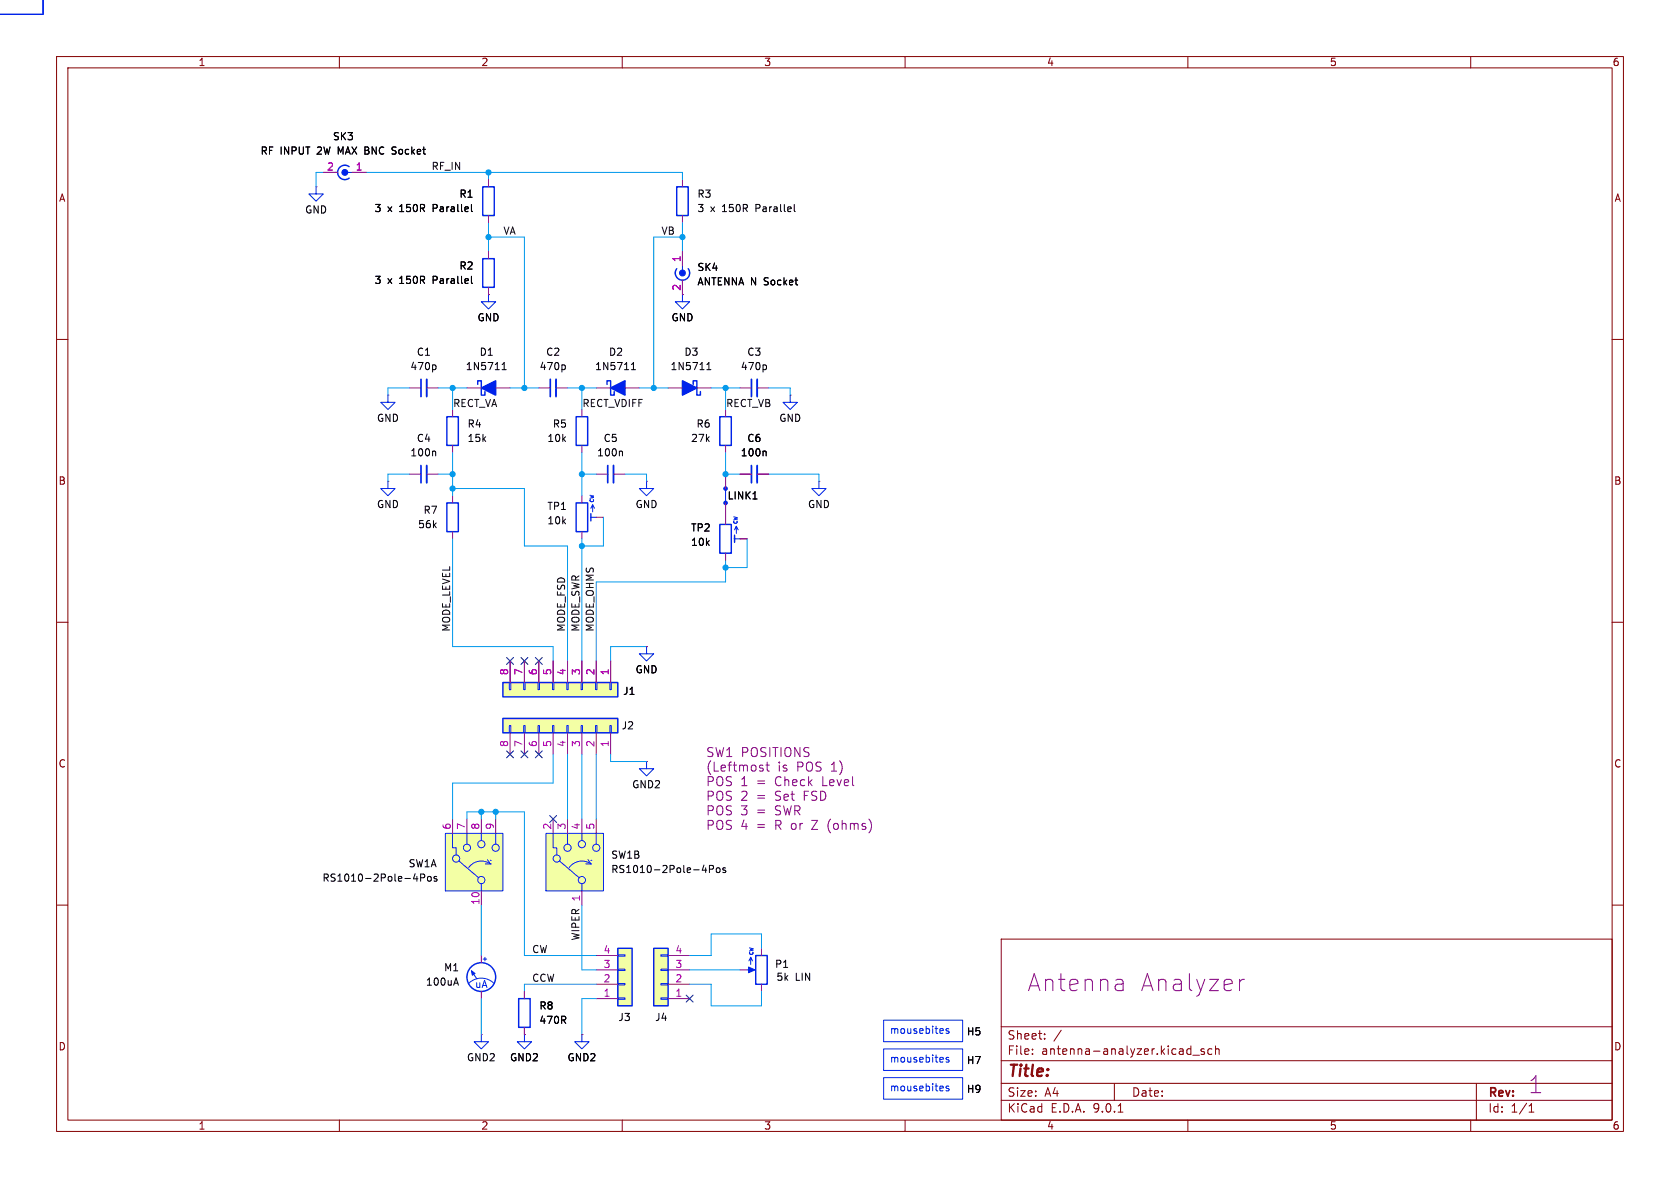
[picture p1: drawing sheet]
<svg xmlns="http://www.w3.org/2000/svg" width="297mm" height="210mm" viewBox="0 0 297 210" stroke-linecap="round" stroke-linejoin="round" font-family="sans-serif">
<g fill="none" stroke="#840000" stroke-width=".18">
<path d="M10 10h277v190h-277zM12 12h273v186h-273zM60 10v2M110 10v2M160 10v2M210 10v2M260 10v2M10 60h2M285 60h2M10 110h2M285 110h2M10 160h2"/>
<path d="M177 166h108v32h-108zM285 160h2M60 198v2M110 198v2M160 198v2M177 194.5h108M177 191.5h108M177 187.5h108M177 181.5h108M182.5 186.3v.1M182.5 185.5v.1M184.7 183.6v.1"/>
<path d="M184.7 182.8v.1M187.6 182.1l-1.3 2M197 191.5v3M197.7 196.6h.8M210 198v2M210.9 186.5h1.1M212.9 185.5l-.4-.1-.2 .2 .1 .2 .5 .2v.3h-.6M214.2 185.5l-.4-.1-.3 .3v.4l.2 .2h.5M214.9 185.5l.2-.1 .4 .1v.9M214.9 184.9v1.5M260 198v2M261 191.5v6.5"/>
<path d="M270.3 196.6h.9M270.3 195.5l.4-.4v1.5"/>
</g>
<g fill="#0023eb" stroke="#0023eb" stroke-width=".18">
<path d="M83.3 171.6l.7 .5-.5 .3z"/>
<path d="M132.3 170.9l1.2 .6-1.2 .5z"/>
</g>
<path d="M107.9 68.6h2.6M139.7 69.9v1.2h1.3l-1.3 1.3-1.3-1.3h1.3M68.6 85.1v1.3h1.2l-1.2 1.2-1.3-1.2h1.3M114.3 85.1v1.3h1.3l-1.3 1.2-1.3-1.2h1.3M82.9 173.8a3.1 3.1 0 0 1 4.4 0M83.3 171.6l1 1.4M85.4 169.5h.6M85.7 169.2v.7M132.1 171.5h1M132.7 169.2l-.3 .7M133 169.9l-.3-.7v1.3M85.1 182.9v1.3h1.3l-1.3 1.2-1.3-1.2h1.3" fill="none" stroke="#0023eb" stroke-width=".18"/>
<g fill="none" stroke="#0023eb" stroke-width=".25">
<path d="M79 73.7h2v5h-2zM107.3 67.9v-.6h.6v2.6h.7v-.7M79 88.9h2v5.1h-2zM91.7 176.5h2v5.1h-2zM133.6 168.9h2v5.1h-2z"/>
<circle cx="85.1" cy="172.7" r="2.54"/>
</g>
<g fill="none" stroke="#840084" stroke-width=".18">
<path d="M80 72.4v1.3M80 78.7v1.3M105.4 68.6h2.5M110.5 68.6h2.5M139.7 69.9h.1M68.6 85.1h.1M72.4 83.8h2M75.4 83.8h2.1M80 87.6v1.3M80 94v1.3M114.3 85.1h.1M130.8 83.8h2"/>
<path d="M133.9 83.8h2M85.1 168.9v1.3M85.1 175.3v1.2M92.7 175.3v1.2M130.8 171.5h1.3M134.6 167.6v1.3M134.6 174v1.3M85.1 182.9h.1M92.7 181.6v1.3"/>
</g>
<path d="M76.8 79.7l.2 .2v.7M111.6 65.3h.7M111.6 64.4l.4-.3v1.2M135.3 79.7l.1 .2v.7M80.3 173.8h.6M80.6 172.9l.4 1.3" fill="none" stroke="#000" stroke-width=".18"/>
<path d="M74.4 82.3v3M132.8 82.3v3" fill="none" stroke="#0023eb" stroke-width=".3"/>
<path d="M75.4 82.3v3M133.9 82.3v3" fill="none" stroke="#0023eb" stroke-width=".33"/>
<path d="M107.9 68.6l2.6-1.3v2.6z" fill="#0023eb" stroke="#0023eb" stroke-width=".25"/>
<path d="M96.5 147.3h10.2v10.2h-10.2z" fill="#f3ffa5"/>
<g fill="none" stroke="#0023eb" stroke-width=".18">
<path d="M120.6 52.1v1.2h1.3l-1.3 1.3-1.2-1.3h1.2M120.6 47v1.3M120.6 49.5v.5M120.6 68.6h2.6M96.5 147.3h10.2v10.2h-10.2zM97.8 147.3v2.6h.6v1.2M98.9 152.2l3.5 2.9M100.3 147.3v1.9M102.9 147.3v1.3M102.9 156.2v1.3M103.6 152.7h.9M103.9 152l.6 .7"/>
<path d="M104.5 152.7a2.73 2.73 0 0 0-3.9 .7M104.5 152.7h.1M104.5 152.1h.1M105.4 147.3v1.9"/>
<circle cx="98.4" cy="151.8" r=".63"/>
<circle cx="100.3" cy="149.9" r=".63"/>
<circle cx="102.9" cy="155.6" r=".63"/>
<circle cx="102.9" cy="149.2" r=".63"/>
<circle cx="105.4" cy="149.9" r=".63"/>
</g>
<g fill="none" stroke="#840084" stroke-width=".18">
<path d="M120.6 31.8v1.2M120.6 38.1v1.3M120.6 44.5v2.5M120.6 49.5v2.6M118.1 68.6h2.5M123.2 68.6h2.5M128.3 72.4v1.3M128.3 78.7v1.3M130.8 68.6h2M133.9 68.6h2M105.4 83.8h2M108.5 83.8h2"/>
<path d="M97.8 144.8v2.5M100.3 144.8v2.5M102.9 144.8v2.5M102.9 157.5v2.5M105.4 144.8v2.5"/>
</g>
<path d="M140.4 36.1v1.1l.2 .2M109.9 79.7l.1 .2v.7M125 65.3h.7M125 64.4l.3-.3v1.2M135.3 64.5l.2 .2v.4l-.2 .2M124.1 153.8h.8M124.8 153.4v.8M125.4 153.6h.6l.1-.2v-.3l-.7-.1v1.2M126.7 153.5l.2-.1 .3 .1 .1 .5-.1 .2h-.3l-.2-.1zM128.3 153.5l-.3-.1-.2 .2v.2l.5 .1v.3h-.5" fill="none" stroke="#000" stroke-width=".18"/>
<path d="M132.8 67.1v3M107.4 82.3v3" fill="none" stroke="#0023eb" stroke-width=".3"/>
<path d="M133.9 67.1v3M108.5 82.3v3" fill="none" stroke="#0023eb" stroke-width=".33"/>
<path d="M119.6 33h2.1v5.1h-2.1zM119.6 47.5a1.27 1.27 0 0 0 .2 1.7 1.27 1.27 0 0 0 1.7 0 1.27 1.27 0 0 0 .2-1.7M122.6 67.9v-.6h.6v2.6h.6v-.7M127.3 73.7h2v5h-2z" fill="none" stroke="#0023eb" stroke-width=".25"/>
<path d="M120.6 67.3l2.6 1.3-2.6 1.3z" fill="#0023eb" stroke="#0023eb" stroke-width=".25"/>
<circle cx="120.7" cy="48.3" r=".51" fill="#0023eb" stroke="#0023eb" stroke-width=".2"/>
<path d="M78.7 147.3h10.2v10.2h-10.2z" fill="#f3ffa5"/>
<g fill="none" stroke="#0023eb" stroke-width=".18">
<path d="M55.9 33v1.3h1.2l-1.2 1.3-1.3-1.3h1.3M78.7 147.3h10.2v10.2h-10.2zM80 147.3v2.6h.6v1.2M81.1 152.2l3.5 2.9M82.5 147.3v1.9M85.1 147.3v1.3M85.1 156.2v1.3M85.8 152.7h.9M86.2 152l.5 .7M86.7 152.7a2.73 2.73 0 0 0-3.8 .7M86.7 152.7h.1M86.7 152.1h.1"/>
<path d="M87.6 147.3v1.9M102.9 182.9v1.3h1.2l-1.2 1.2-1.3-1.2h1.3"/>
<circle cx="80.6" cy="151.8" r=".63"/>
<circle cx="82.5" cy="149.9" r=".63"/>
<circle cx="85.1" cy="149.2" r=".63"/>
<circle cx="85.1" cy="155.6" r=".63"/>
<circle cx="87.6" cy="149.9" r=".63"/>
</g>
<path d="M55.9 33h.1M80 144.8v2.5M82.5 144.8v2.5M85.1 144.8v2.5M85.1 157.5v2.5M87.6 144.8v2.5M102.9 182.9h.1" fill="none" stroke="#840084" stroke-width=".18"/>
<path d="M73.1 155.4h.8M73.7 154.9v.9M74.4 155.2l.6-.1 .1-.2-.1-.3-.6-.1v1.3M75.7 155l.3-.1 .2 .3v.3l-.2 .3-.3-.1-.1-.2zM77.2 155l-.3-.1-.2 .2 .1 .2 .4 .1v.3h-.5" fill="none" stroke="#000" stroke-width=".18"/>
<path d="M109.2 167.6h2.6v10.2h-2.6z" fill="#f3ffa5"/>
<path d="M109.2 167.6h2.6v10.2h-2.6z" fill="none" stroke="#0023eb" stroke-width=".25"/>
<path d="M109.2 176.4h1.3v.3h-1.3zM109.2 173.9h1.3v.2h-1.3zM109.2 171.3h1.3v.3h-1.3zM109.2 168.8h1.3v.2h-1.3z" fill="none" stroke="#0023eb" stroke-width=".18"/>
<path d="M105.4 176.5h3.8M105.4 174h3.8M105.4 171.5h3.8M105.4 168.9h3.8" fill="none" stroke="#840084" stroke-width=".18"/>
<path d="M115.6 167.6h2.5v10.2h-2.5z" fill="#f3ffa5"/>
<path d="M127.3 92.7h2v5.1h-2zM129.9 94.6v1.3M115.6 167.6h2.5v10.2h-2.5z" fill="none" stroke="#0023eb" stroke-width=".25"/>
<path d="M68.6 69.9v1.2h1.2l-1.2 1.3-1.3-1.3h1.3M128.3 86.4v2.5M129.8 95.3h1M129.9 93.7l.3-.7v1.3M130.2 93l.3 .7M114.3 134.6v1.3h1.3l-1.3 1.3-1.3-1.3h1.3M116.8 176.4h1.3v.3h-1.3zM116.8 173.9h1.3v.2h-1.3zM116.8 171.3h1.3v.3h-1.3zM116.8 168.8h1.3v.2h-1.3zM92.7 182.9v1.3h1.3l-1.3 1.2-1.3-1.2h1.3" fill="none" stroke="#0023eb" stroke-width=".18"/>
<path d="M68.6 69.9h.1M128.3 83.8v2.6M128.3 88.9v3.8M128.3 97.8v1.3M130.8 95.3h1.3M114.3 134.6h.1M118.1 176.5h3.8M118.1 174h3.8M118.1 171.5h3.8M118.1 168.9h3.8M92.7 182.9h.1" fill="none" stroke="#840084" stroke-width=".18"/>
<g fill="#0023eb" stroke="#0023eb" stroke-width=".18">
<circle cx="128.3" cy="88.9" r=".32"/>
<circle cx="128.3" cy="86.4" r=".32"/>
</g>
<path d="M133.1 88.2h.7" fill="none" stroke="#000" stroke-width=".18"/>
<path d="M88.9 127h20.3v2.5h-20.3z" fill="#f3ffa5"/>
<path d="M88.9 127h20.3v2.5h-20.3z" fill="none" stroke="#0023eb" stroke-width=".25"/>
<path d="M90 128.3h.3v1.2h-.3zM92.6 128.3h.2v1.2h-.2zM95.1 128.3h.3v1.2h-.3zM97.7 128.3h.2v1.2h-.2zM100.2 128.3h.3v1.2h-.3zM102.7 128.3h.3v1.2h-.3zM105.3 128.3h.2v1.2h-.2zM107.8 128.3h.3v1.2h-.3z" fill="none" stroke="#0023eb" stroke-width=".18"/>
<path d="M90.2 129.5v3.9M92.7 129.5v3.9M95.2 129.5v3.9M97.8 129.5v3.9M100.3 129.5v3.9M102.9 129.5v3.9M105.4 129.5v3.9M107.9 129.5v3.9" fill="none" stroke="#840084" stroke-width=".18"/>
<path d="M88.9 120.7h20.3v2.5h-20.3z" fill="#f3ffa5"/>
<path d="M61.7 29.5a1.27 1.27 0 0 0-1.7 .1 1.27 1.27 0 0 0 0 1.7 1.27 1.27 0 0 0 1.7 .2M85.3 33h2.1v5.1h-2.1zM85.3 45.7h2.1v5.1h-2.1zM84.5 67.9v-.6h.6v2.6h.6v-.7M101.9 73.7h2v5h-2zM101.9 88.9h2v5.1h-2zM104.5 90.8v1.3M88.9 120.7h20.3v2.5h-20.3z" fill="none" stroke="#0023eb" stroke-width=".25"/>
<g fill="none" stroke="#0023eb" stroke-width=".18">
<path d="M7.6 -.1v2.6h-7.7M59.2 30.5h.5M61 30.5h1.2M86.4 52.1v1.2h1.2l-1.2 1.3-1.3-1.3h1.3M85.1 68.6h2.5M104.4 91.4h1M104.5 89.9l.3-.7v1.3M104.8 89.2l.3 .7M144.8 85.1v1.3h1.2l-1.2 1.2-1.3-1.2h1.3M114.3 114.3v1.3h1.3l-1.3 1.2-1.3-1.2h1.3M90 120.7h.3v1.2h-.3zM92.6 120.7h.2v1.2h-.2z"/>
<path d="M95.1 120.7h.3v1.2h-.3zM97.7 120.7h.2v1.2h-.2zM100.2 120.7h.3v1.2h-.3zM102.7 120.7h.3v1.2h-.3zM105.3 120.7h.2v1.2h-.2zM107.8 120.7h.3v1.2h-.3zM156.2 180.3h14v3.9h-14zM156.2 185.4h14v3.8h-14zM156.2 190.5h14v3.8h-14zM167.7 181.9l-.3-.1-.2 .2 .1 .2 .4 .1v.3h-.5M167.7 187l-.3-.1-.2 .2 .1 .2 .4 .1v.3h-.5M167.7 192.1l-.3-.1-.2 .2 .1 .2 .4 .1v.3h-.5"/>
</g>
<g fill="none" stroke="#840084" stroke-width=".18">
<path d="M57.1 30.5h2.6M62.2 30.5h2.6M86.4 31.8v1.2M86.4 38.1v1.3M86.4 52.1h.1M86.4 44.5v1.2M86.4 50.8v1.3M120.6 44.5v2.5M120.6 49.5v2.6M72.4 68.6h2M75.4 68.6h2.1M82.5 68.6h2.6"/>
<path d="M87.6 68.6h2.6M95.2 68.6h2.1M98.3 68.6h2M102.9 72.4v1.3M102.9 78.7v1.3M102.9 87.6v1.3M102.9 94v1.3M105.4 91.4h1.3M128.3 83.8v2.6M128.3 88.9v3.8M128.3 97.8v1.3M130.8 83.8h2"/>
<path d="M130.8 95.3h1.3M133.9 83.8h2M144.8 85.1h.1M90.2 116.8v3.9M92.7 116.8v3.9M95.2 116.8v3.9M97.8 116.8v3.9M100.3 116.8v3.9M102.9 116.8v3.9M105.4 116.8v3.9M107.9 116.8v3.9M114.3 114.3h.1"/>
<path d="M134.7 135.8l.2 .2-.2 .3M134.7 135.3h.2M135.4 135.3h.6M135.6 134.7v1.4l.1 .1 .3 .1M92.7 175.3v1.2M198.4 173.3l.2 .2v1.6M198.6 175l-.3 .1M198.6 173.8l-.3 .2M220 173.1a.77 .77 0 0 0-.9 .6M92.7 182.9h.1M92.7 181.6v1.3M102.9 182.9h.1"/>
</g>
<path d="M85.1 68.6l2.5-1.3v2.6z" fill="#0023eb" stroke="#0023eb" stroke-width=".25"/>
<path d="M69.3 27.2h.2M69.5 26l-.2 .2 .2 .4M83.3 36.1v1.1l.2 .2M83.3 48.8v1.1l.2 .2M76.8 64.5l.3 .2v.4l-.3 .2M88.8 65.3h.7M88.8 64.4l.3-.3v1.2M99.7 64.5l.2 .2v.4l-.2 .2M135.3 79.7l.1 .2v.7M133.1 88.2h.7" fill="none" stroke="#000" stroke-width=".18"/>
<path d="M74.4 67.1v3M97.3 67.1v3" fill="none" stroke="#0023eb" stroke-width=".3"/>
<path d="M75.4 67.1v3M98.3 67.1v3" fill="none" stroke="#0023eb" stroke-width=".33"/>
<circle cx="61" cy="30.5" r=".51" fill="#0023eb" stroke="#0023eb" stroke-width=".2"/>
<g fill="none" stroke="#0198eb" stroke-width=".18">
<path d="M57.1 30.5h-1.2v2.5M64.8 30.5h55.8v1.3M86.4 30.5v1.3M86.4 39.4v5.1M120.6 39.4v5.1M86.4 41.9h6.3v26.7M120.6 41.9h-5v26.7M72.4 68.6h-3.8v1.3M77.5 68.6h5M80 68.6v3.8M90.2 68.6h5M100.3 68.6h5.1"/>
<path d="M102.9 68.6v3.8M113 68.6h5.1M125.7 68.6h5.1M128.3 68.6v3.8M135.9 68.6h3.8v1.3M72.4 83.8h-3.8v1.3M77.5 83.8h2.5M80 86.4h12.7v10.1h7.6v20.3M80 95.3v19h17.8v2.5M80 80v7.6M102.9 80v7.6M102.9 95.3v21.5"/>
<path d="M102.9 83.8h2.5M106.7 91.4v5.1h-3.8M110.5 83.8h3.8v1.3M128.3 99.1v3.8h-22.9v13.9M128.3 80v3.8h2.5M132.1 95.3v5h-3.8M135.9 83.8h8.9v1.3M114.3 114.3h-6.4v2.5M97.8 133.4v5h-17.8v6.4M100.3 133.4v11.4M102.9 133.4v11.4M105.4 133.4v11.4"/>
<path d="M107.9 133.4v1.2h6.4M82.5 144.8v-1.3h10.2v25.4h12.7M85.1 143.5v1.3M87.6 143.5v1.3M85.1 160v8.9M85.1 176.5v6.4M102.9 160v11.5h2.5M105.4 174h-12.7v1.3M105.4 176.5h-2.5v6.4M121.9 174h3.8v3.8h8.9v-2.5M121.9 171.5h8.9M134.6 167.6v-2.5h-8.9v3.8h-3.8"/>
</g>
<g fill="none" stroke="#000084" stroke-width=".18">
<path d="M89.6 116.2l1.2 1.2M90.8 116.2l-1.2 1.2M92.1 116.2l1.2 1.2M93.3 116.2l-1.2 1.2M94.6 116.2l1.3 1.2M95.9 116.2l-1.3 1.2M89.6 132.7l1.2 1.3M90.8 132.7l-1.2 1.3M92.1 132.7l1.2 1.3M93.3 132.7l-1.2 1.3M94.6 132.7l1.3 1.3M95.9 132.7l-1.3 1.3"/>
<path d="M97.2 144.2l1.2 1.2M98.4 144.2l-1.2 1.2M121.3 175.9l1.2 1.2M122.5 175.9l-1.2 1.2"/>
</g>
<g fill="#0198eb" stroke="#0198eb" stroke-width=".18">
<circle cx="102.9" cy="96.5" r=".46"/>
<circle cx="128.3" cy="68.6" r=".46"/>
<circle cx="128.3" cy="83.8" r=".46"/>
<circle cx="128.3" cy="100.3" r=".46"/>
<circle cx="115.6" cy="68.6" r=".46"/>
<circle cx="80" cy="83.8" r=".46"/>
<circle cx="80" cy="86.4" r=".46"/>
<circle cx="102.9" cy="83.8" r=".46"/>
<circle cx="80" cy="68.6" r=".46"/>
<circle cx="102.9" cy="68.6" r=".46"/>
<circle cx="87.6" cy="143.5" r=".46"/>
<circle cx="85.1" cy="143.5" r=".46"/>
<circle cx="92.7" cy="68.6" r=".46"/>
<circle cx="86.4" cy="30.5" r=".46"/>
<circle cx="86.4" cy="41.9" r=".46"/>
<circle cx="120.6" cy="41.9" r=".46"/>
</g>
<g font-size="4.2" fill="#840084">
<text x="181.6" y="175.5">Antenna</text>
<text x="201.5" y="175.5">Analyzer</text>
<text x="270.2" y="193.5">1</text>
</g>
<text font-size="2.8" fill="#840000" x="178" y="190.9">Title:</text>
<g font-size="2.2" fill="#840084">
<text x="124.7" y="134">SW1 POSITIONS</text>
<text x="124.7" y="136.6">(Leftmost</text>
<text x="137.4" y="136.6">is</text>
<text x="140.8" y="136.6">POS 1)</text>
<text x="124.7" y="139.2">POS 1</text>
<text x="124.7" y="141.8">POS 2</text>
<text x="133.8" y="139.2">=</text>
<text x="133.8" y="141.8">=</text>
<text x="137.1" y="139.2">Check</text>
<text x="137.1" y="141.8">Set</text>
<text x="142.3" y="141.8">FSD</text>
<text x="145.5" y="139.2">Level</text>
<text x="124.7" y="144.3">POS 3</text>
<text x="124.7" y="146.9">POS 4</text>
<text x="133.8" y="144.3">=</text>
<text x="133.8" y="146.9">=</text>
<text x="137.1" y="144.3">SWR</text>
<text x="137.1" y="146.9">R or</text>
<text x="143.8" y="146.9">Z (ohms)</text>
</g>
<g font-size="2.1" fill="#840000">
<text x="178" y="184">Sheet:</text>
<text x="178" y="186.7">File:</text>
<text x="184.1" y="186.7">antenna-analyzer.kicad_sch</text>
<text x="178" y="196.9">KiCad</text>
<text x="178" y="194.1">Size:</text>
<text x="184.7" y="194.1">A4</text>
<text x="185.7" y="196.9">E.D.A.</text>
<text x="193.3" y="196.9">9.0.1</text>
<text x="200" y="194.1">Date:</text>
<text x="263" y="194.3">Rev:</text>
<text x="263" y="196.9">Id:</text>
<text x="267.1" y="196.9">1/1</text>
</g>
<g font-size="1.8" fill="#840000">
<text x="35" y="11.9">1</text>
<text x="85" y="11.9">2</text>
<text x="135" y="11.9">3</text>
<text x="185" y="11.9">4</text>
<text x="235" y="11.9">5</text>
<text x="285" y="11.9">6</text>
<text x="10.3" y="35.9">A</text>
<text x="285.3" y="35.9">A</text>
<text x="10.3" y="85.9">B</text>
<text x="285.3" y="85.9">B</text>
<text x="10.3" y="135.9">C</text>
<text x="285.3" y="135.9">C</text>
<text x="10.3" y="185.9">D</text>
<text x="285.3" y="185.9">D</text>
<text x="35" y="199.9">1</text>
<text x="85" y="199.9">2</text>
<text x="135" y="199.9">3</text>
<text x="185" y="199.9">4</text>
<text x="235" y="199.9">5</text>
<text x="285" y="199.9">6</text>
</g>
<g font-size="1.8">
<text x="46" y="27.5">RF INPUT</text>
<text x="56.2" y="27.5">2W MAX BNC</text>
<text x="58.8" y="25">SK3</text>
<text x="70" y="27.5">Socket</text>
<text x="81.1" y="35.2">R1</text>
<text x="123.2" y="35.2">R3</text>
<text x="53.8" y="37.9">GND</text>
<text x="66.1" y="37.7">3</text>
<text x="68.5" y="37.7">x</text>
<text x="70.7" y="37.7">150R</text>
<text x="76.8" y="37.7">Parallel</text>
<text x="123.2" y="37.7">3</text>
<text x="125.6" y="37.7">x</text>
<text x="127.8" y="37.7">150R</text>
<text x="133.8" y="37.7">Parallel</text>
<text x="81.1" y="47.9">R2</text>
<text x="66.1" y="50.4">3</text>
<text x="68.5" y="50.4">x</text>
<text x="70.7" y="50.4">150R</text>
<text x="76.8" y="50.4">Parallel</text>
<text x="123.2" y="50.6">ANTENNA N Socket</text>
<text x="123.2" y="48.1">SK4</text>
<text x="84.3" y="57">GND</text>
<text x="118.6" y="57">GND</text>
<text x="72.4" y="65.6">470p</text>
<text x="73.6" y="63.1">C1</text>
<text x="82.3" y="65.6">1N5711</text>
<text x="84.7" y="63.1">D1</text>
<text x="95.3" y="65.6">470p</text>
<text x="96.5" y="63.1">C2</text>
<text x="105.1" y="65.6">1N5711</text>
<text x="107.6" y="63.1">D2</text>
<text x="118.4" y="65.6">1N5711</text>
<text x="120.9" y="63.1">D3</text>
<text x="130.9" y="65.6">470p</text>
<text x="132" y="63.1">C3</text>
<text x="66.5" y="74.8">GND</text>
<text x="82.6" y="75.8">R4</text>
<text x="97.6" y="75.8">R5</text>
<text x="123" y="75.8">R6</text>
<text x="137.7" y="74.8">GND</text>
<text x="72.4" y="80.9">100n</text>
<text x="73.6" y="78.3">C4</text>
<text x="82.6" y="78.3">15k</text>
<text x="96.7" y="78.3">10k</text>
<text x="105.5" y="80.9">100n</text>
<text x="106.6" y="78.3">C5</text>
<text x="122.1" y="78.3">27k</text>
<text x="130.9" y="80.9">100n</text>
<text x="132" y="78.3">C6</text>
<text x="128.5" y="88.5">LINK1</text>
<text x="66.5" y="90">GND</text>
<text x="73.8" y="93.6">56k</text>
<text x="74.8" y="91">R7</text>
<text x="96.7" y="90.3">TP1</text>
<text x="96.7" y="92.9">10k</text>
<text x="112.3" y="90">GND</text>
<text x="122.1" y="94.2">TP2</text>
<text x="142.7" y="90">GND</text>
<text x="122.1" y="96.7">10k</text>
<text x="112.3" y="119.2">GND</text>
<text x="110.1" y="123">J1</text>
<text x="109.8" y="129.1">J2</text>
<text x="111.7" y="139.5">GND2</text>
<text x="72.1" y="153.5">SW1A</text>
<text x="108" y="152">SW1B</text>
<text x="108" y="154.5">RS1010-2Pole-4Pos</text>
<text x="56.9" y="156.1">RS1010-2Pole-4Pos</text>
<text x="78.4" y="171.9">M1</text>
<text x="136.9" y="171.3">P1</text>
<text x="137.2" y="173.6">5k</text>
<text x="140.6" y="173.6">LIN</text>
<text x="75.2" y="174.4">100uA</text>
<text x="95.3" y="178.7">R8</text>
<text x="95.3" y="181.2">470R</text>
<text x="109.2" y="180.7">J3</text>
<text x="115.7" y="180.7">J4</text>
<text x="170.8" y="183.2">H5</text>
<text x="82.4" y="187.8">GND2</text>
<text x="90.1" y="187.8">GND2</text>
<text x="100.2" y="187.8">GND2</text>
<text x="170.8" y="188.3">H7</text>
<text x="170.8" y="193.4">H9</text>
</g>
<g font-size="1.8" fill="#c200c2">
<text x="57.7" y="30.2">2</text>
<text x="62.8" y="30.2">1</text>
<text x="120.4" y="46.4" transform="rotate(-90 120.4 46.4)">1</text>
<text x="89.9" y="119.5" transform="rotate(-90 89.9 119.5)">8</text>
<text x="92.5" y="119.5" transform="rotate(-90 92.5 119.5)">7</text>
<text x="95" y="119.5" transform="rotate(-90 95 119.5)">6</text>
<text x="97.5" y="119.5" transform="rotate(-90 97.5 119.5)">5</text>
<text x="100.1" y="119.5" transform="rotate(-90 100.1 119.5)">4</text>
<text x="102.6" y="119.5" transform="rotate(-90 102.6 119.5)">3</text>
<text x="105.2" y="119.5" transform="rotate(-90 105.2 119.5)">2</text>
<text x="107.7" y="119.5" transform="rotate(-90 107.7 119.5)">1</text>
<text x="89.9" y="132.2" transform="rotate(-90 89.9 132.2)">8</text>
<text x="92.5" y="132.2" transform="rotate(-90 92.5 132.2)">7</text>
<text x="95" y="132.2" transform="rotate(-90 95 132.2)">6</text>
<text x="97.5" y="132.2" transform="rotate(-90 97.5 132.2)">5</text>
<text x="100.1" y="132.2" transform="rotate(-90 100.1 132.2)">4</text>
<text x="102.6" y="132.2" transform="rotate(-90 102.6 132.2)">3</text>
<text x="105.2" y="132.2" transform="rotate(-90 105.2 132.2)">2</text>
<text x="107.7" y="132.2" transform="rotate(-90 107.7 132.2)">1</text>
<text x="79.8" y="146.8" transform="rotate(-90 79.8 146.8)">6</text>
<text x="82.3" y="146.8" transform="rotate(-90 82.3 146.8)">7</text>
<text x="84.8" y="146.8" transform="rotate(-90 84.8 146.8)">8</text>
<text x="87.4" y="146.8" transform="rotate(-90 87.4 146.8)">9</text>
<text x="97.5" y="146.8" transform="rotate(-90 97.5 146.8)">2</text>
<text x="100.1" y="146.8" transform="rotate(-90 100.1 146.8)">3</text>
<text x="102.6" y="146.8" transform="rotate(-90 102.6 146.8)">4</text>
<text x="105.2" y="146.8" transform="rotate(-90 105.2 146.8)">5</text>
<text x="84.8" y="160.1" transform="rotate(-90 84.8 160.1)">10</text>
<text x="106.6" y="173.7">2</text>
<text x="106.6" y="171.2">3</text>
<text x="106.6" y="168.7">4</text>
<text x="119.3" y="173.7">2</text>
<text x="119.3" y="171.2">3</text>
<text x="119.3" y="168.7">4</text>
<text x="106.6" y="176.3">1</text>
<text x="119.3" y="176.3">1</text>
</g>
<g font-size="1.8" fill="#0f0f0f">
<text x="76.2" y="30.1">RF_IN</text>
<text x="88.9" y="41.6">VA</text>
<text x="116.8" y="41.6">VB</text>
<text x="80" y="72">RECT_VA</text>
<text x="102.9" y="72">RECT_VDIFF</text>
<text x="128.3" y="72">RECT_VB</text>
<text x="79.7" y="111.8" transform="rotate(-90 79.7 111.8)">MODE_LEVEL</text>
<text x="100" y="111.8" transform="rotate(-90 100 111.8)">MODE_FSD</text>
<text x="102.5" y="111.8" transform="rotate(-90 102.5 111.8)">MODE_SWR</text>
<text x="105.1" y="111.8" transform="rotate(-90 105.1 111.8)">MODE_OHMS</text>
<text x="102.5" y="166.4" transform="rotate(-90 102.5 166.4)">WIPER 1</text>
<text x="94" y="168.6">CW</text>
<text x="94" y="173.6">CCW</text>
</g>
<text font-size="1.8" fill="#840084" x="120.4" y="51.5" transform="rotate(-90 120.4 51.5)">2</text>
<g font-size="1.8" fill="#0023eb">
<text x="83.9" y="174.9">uA</text>
<text x="157.2" y="183.1">mousebites</text>
<text x="157.2" y="188.2">mousebites</text>
<text x="157.2" y="193.2">mousebites</text>
</g>
<g font-size=".9" fill="#0023eb">
<text x="105.2" y="89" transform="rotate(-90 105.2 89)">CW</text>
<text x="130.6" y="92.8" transform="rotate(-90 130.6 92.8)">CW</text>
<text x="133.4" y="169" transform="rotate(-90 133.4 169)">CW</text>
</g>
</svg>
